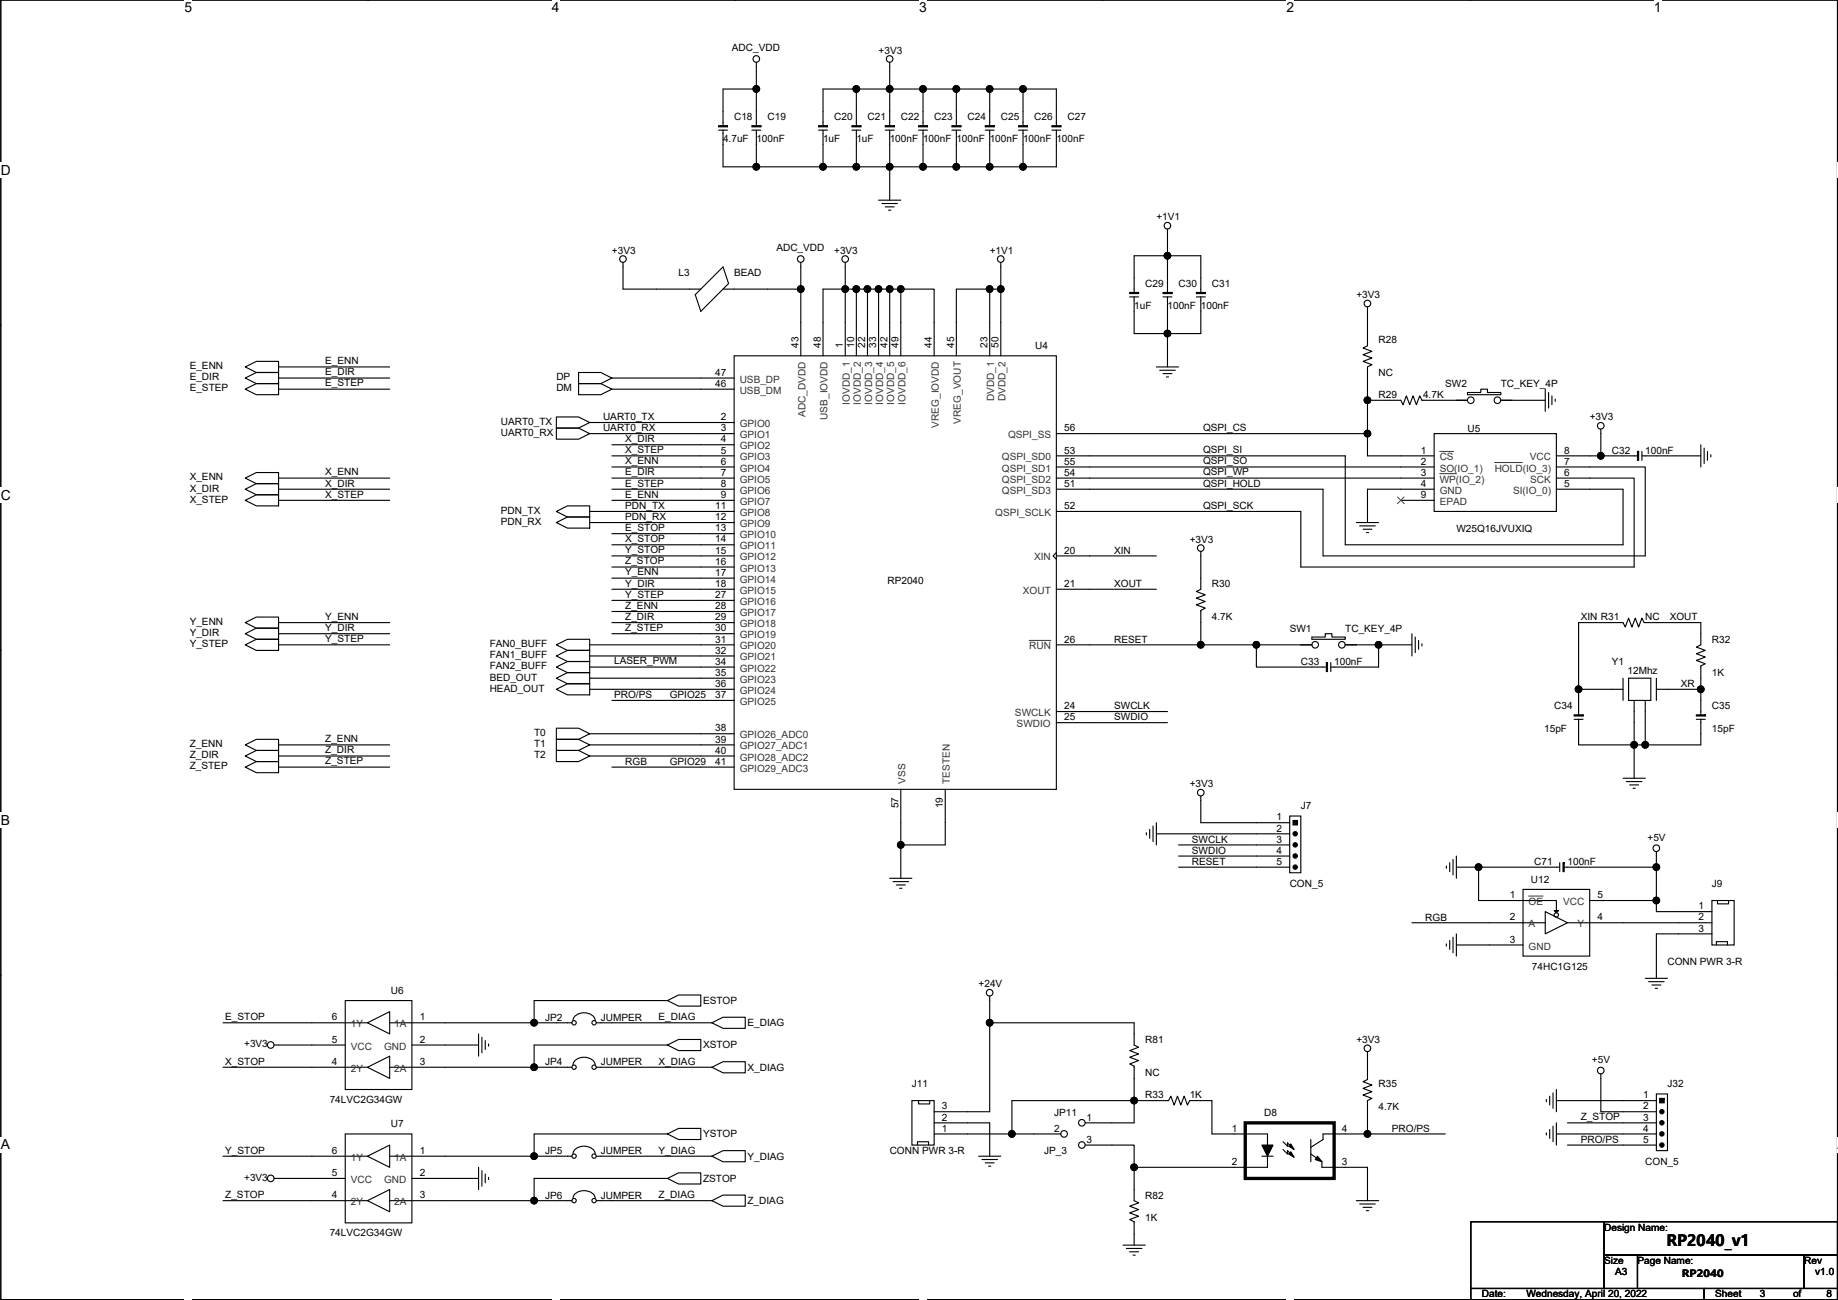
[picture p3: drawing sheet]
<svg xmlns="http://www.w3.org/2000/svg" width="420mm" height="297mm" viewBox="0 0 420 297" stroke-linecap="round" stroke-linejoin="round" font-family="sans-serif">
<path d="M.2 0h419.8v296.9h-419.8z" fill="none" stroke="#000" stroke-width=".25"/>
<g fill="#fff">
<path d="M42.2 0h1.7v3.5h-1.7z"/>
<path d="M42.2 296.9l1.7 .1z"/>
</g>
<path d="M84.1 0h.1M84.1 296.9h.1" fill="none" stroke="#000" stroke-width=".25"/>
<g fill="#fff">
<path d="M126.1 0h1.8v3.5h-1.8z"/>
<path d="M126.1 296.9l1.8 .1z"/>
</g>
<path d="M168.1 0h.1M168.1 296.9h.1" fill="none" stroke="#000" stroke-width=".25"/>
<g fill="#fff">
<path d="M210.1 0h1.7v3.5h-1.7z"/>
<path d="M210.1 296.9l1.7 .1z"/>
</g>
<path d="M252.1 0h.1M252.1 296.9h.1" fill="none" stroke="#000" stroke-width=".25"/>
<g fill="#fff">
<path d="M294.1 0h1.7v3.5h-1.7z"/>
<path d="M294.1 296.9l1.7 .1z"/>
</g>
<path d="M336.1 0h.1M336.1 296.9h.1" fill="none" stroke="#000" stroke-width=".25"/>
<g fill="#fff">
<path d="M378 0h1.8v3.5h-1.8z"/>
<path d="M378 296.9l1.8 .1z"/>
<path d="M.2 37.1h2.3v3.5h-2.3z"/>
<path d="M420 37.1h.2v3.5h-.2z"/>
<path d="M.2 111.4h2.3v3.5h-2.3z"/>
<path d="M420 111.4h.2v3.5h-.2z"/>
</g>
<path d="M.2 74.3h.1M420 74.3h.1" fill="none" stroke="#000" stroke-width=".25"/>
<g fill="#fff">
<path d="M.2 185.6h2.1v3.5h-2.1z"/>
<path d="M420 185.6h.2v3.5h-.2z"/>
</g>
<path d="M.2 148.5h.1M420 148.5h.1" fill="none" stroke="#000" stroke-width=".25"/>
<g fill="#fff">
<path d="M.2 259.8h2.1v3.5h-2.1z"/>
<path d="M420 259.8h.2v3.5h-.2z"/>
</g>
<g fill="none" stroke="#000" stroke-width=".25">
<path d="M172.9 14.2v1.1M203.4 14.2v1.1M202.4 29.7h2M203.4 25.4v3.3M203.4 29.7v3.3M142.4 60v1M183.1 60v1M193.2 60v1M200.8 45.7h5.1M201.6 46.5h3.6M202.4 47.3h2M203.1 48h.5"/>
<path d="M228.8 60v1M266.9 52.3v1.1M258.2 67.8h2.1M259.3 67.8v3.3M259.3 63.5v3.3M312.6 70.1v1M312.6 76.2v2.8l-1 .5 2 .8-2 .7 2 .8-2 .8 2 .7-1 .5v2.6M56.1 83.8l2.5-1.2h5.1v2.5h-5.1zM56.1 86.4l2.5-1.3h5.1v2.6h-5.1zM56.1 88.9l2.5-1.2h5.1v2.5h-5.1zM127.2 95.3h5.1l2.5 1.2-2.5 1.3h-5.1zM127.2 97.8h5.1l2.5 1.3-2.5 1.3h-5.1z"/>
<path d="M132.3 85.1h5l2.6 1.3-2.6 1.3h-5zM132.3 87.7h5l2.6 1.2-2.6 1.3h-5zM264.3 83.8h5.1M265.1 84.6h3.6M265.9 85.4h2M266.6 86.1h.5M353.2 88.9v5.1M354 89.7v3.5M354.8 90.4v2.1M355.5 91.2v.5M365.9 98.1v1M56.1 109.2l2.5-1.2h5.1v2.5h-5.1z"/>
<path d="M56.1 111.8l2.5-1.3h5.1v2.6h-5.1zM56.1 114.3l2.5-1.2h5.1v2.5h-5.1zM127.2 116.9l2.5-1.3h5.1v2.5h-5.1zM127.2 119.4l2.5-1.3h5.1v2.6h-5.1zM310.1 119.4h5M388.8 101.6v5.1M389.6 102.4v3.5M390.3 103.1v2.1M391.1 103.9v.5M274.5 126v1M310.8 120.2h3.6M311.6 120.9h2"/>
<path d="M312.3 121.7h.6M56.1 142.3l2.5-1.3h5.1v2.5h-5.1zM56.1 144.8l2.5-1.3h5.1v2.6h-5.1zM56.1 147.3l2.5-1.2h5.1v2.5h-5.1zM127.2 147.3l2.5-1.2h5.1v2.5h-5.1zM127.2 149.9l2.5-1.3h5.1v2.6h-5.1zM127.2 152.4l2.5-1.2h5.1v2.5h-5.1zM127.2 155l2.5-1.3h5.1v2.5h-5.1zM127.2 157.5l2.5-1.3h5.1v2.6h-5.1zM322.8 144.8v5.1M323.5 145.6v3.5M324.3 146.3v2.1"/>
<path d="M325 147.1v.5M56.1 170.2l2.5-1.3h5.1v2.6h-5.1zM56.1 172.7l2.5-1.2h5.1v2.5h-5.1zM56.1 175.3l2.5-1.3h5.1v2.6h-5.1zM127.2 166.4h5.1l2.5 1.3-2.5 1.2h-5.1zM127.2 168.9h5.1l2.5 1.3-2.5 1.3h-5.1zM127.2 171.5h5.1l2.5 1.2-2.5 1.3h-5.1zM359.8 164.4h2.1M360.9 164.4v3.3M360.9 160v3.3M371 177.8h5.1M371.8 178.6h3.5"/>
<path d="M372.5 179.3h2.1M262.1 190.3v.5M262.8 189.5v2M263.6 188.7v3.6M264.3 188v5.1M274.5 181.9v1M330.6 197.9v.5M331.4 197.1v2.1M332.2 196.4v3.5M332.9 195.6v5.1M373.3 180.1h.5M378.6 194.6v1"/>
<path d="M203.4 200.7h5.1M204.1 201.4h3.6M204.9 202.2h2M205.7 203h.5M330.6 215.7v.5M331.4 214.9v2M332.2 214.1v3.6M332.9 213.4v5.1M.2 222.7h.1M62.7 238.8h1M109.4 236.2v5.1M110.2 237v3.6"/>
<path d="M110.9 237.8v2M111.7 238.5v.5M152.6 228.6l2.5-1.2h5.1v2.5h-5.1zM152.6 238.8l2.5-1.3h5.1v2.6h-5.1zM162.7 233.7l2.6-1.3h5.1v2.6h-5.1zM226.2 227.6v1M376.1 223.5h5.1M376.9 224.3h3.5M377.6 225.1h2.1M378.4 225.8h.5M420 222.7h.1M152.6 259.1l2.5-1.3h5.1v2.6h-5.1z"/>
<path d="M162.7 243.9l2.6-1.3h5.1v2.5h-5.1zM312.6 240.3v1M312.6 243.9v2.8l-1 .5 2 .7-2 .8 2 .7-2 .8 2 .8-1 .5v2.5M353.5 251.2v.5M353.5 258.8v.6M354.3 250.5v2M354.3 258.1v2M355 249.7v3.6M355 257.3v3.6M355.8 248.9v5.1M355.8 256.6v5M365.9 245.4v1"/>
<path d="M62.7 269.3h1M109.4 266.7v5.1M110.2 267.5v3.5M110.9 268.2v2.1M111.7 269v.5M127.2 264.2h3.5M131 263.7a2.65 2.65 0 0 1 3.8-1.6 1.76 1.76 0 0 1 1.2 1.6M136.3 264.2h3.6M152.6 269.3l2.5-1.3h5.1v2.5h-5.1zM162.7 264.2l2.6-1.3h5.1v2.6h-5.1zM162.7 274.3l2.6-1.2h5.1v2.5h-5.1zM223.7 264.2h5.1"/>
<path d="M224.5 264.9h3.5M225.2 265.7h2.1M226 266.5h.5M310.1 274.3h5M310.8 275.1h3.6M311.6 275.9h2M312.3 276.6h.6M336.2 279.2h30.5v15.2h-30.5zM366.7 279.2h53.3v7.6h-53.3zM256.7 284.5h5.1M257.5 285.3h3.5M258.2 286h2.1"/>
<path d="M259 286.8h.5M336.2 294.4h53.4v2.5h-53.4zM366.7 286.8h7.6v7.6h-7.6zM374.3 286.8h38.1v7.6h-38.1zM389.6 294.4h30.4v2.5h-30.4zM412.4 286.8h7.6v7.6h-7.6z"/>
<circle cx="172.9" cy="13.5" r=".76"/>
<circle cx="203.4" cy="13.5" r=".76"/>
<circle cx="142.4" cy="59.2" r=".76"/>
<circle cx="183" cy="59.2" r=".76"/>
<circle cx="193.2" cy="59.2" r=".76"/>
<circle cx="228.8" cy="59.2" r=".76"/>
<circle cx="266.9" cy="51.6" r=".76"/>
<circle cx="312.6" cy="69.3" r=".76"/>
<circle cx="365.9" cy="97.3" r=".76"/>
<circle cx="274.5" cy="125.2" r=".76"/>
<circle cx="274.5" cy="181.1" r=".76"/>
<circle cx="378.6" cy="193.8" r=".76"/>
<circle cx="61.9" cy="238.8" r=".76"/>
<circle cx="226.2" cy="226.8" r=".76"/>
<circle cx="312.6" cy="239.5" r=".76"/>
<circle cx="365.9" cy="244.6" r=".76"/>
<circle cx="61.9" cy="269.2" r=".76"/>
<circle cx="131.2" cy="264.2" r=".5"/>
<circle cx="135.8" cy="264.2" r=".5"/>
</g>
<g fill="#000" stroke="#000" stroke-width=".25">
<path d="M202.4 28.7v.3h2v-.3z" fill-rule="evenodd"/>
<path d="M258.2 66.8v.3h2.1v-.3z" fill-rule="evenodd"/>
<path d="M359.8 163.3v.3h2.1v-.3z" fill-rule="evenodd"/>
</g>
<circle cx="247.3" cy="256.5" r=".76" fill="#fff" stroke="#000" stroke-width=".25"/>
<path d="M248.1 256.6h6.1" fill="none" stroke="#000" stroke-width=".25"/>
<circle cx="243.2" cy="259.1" r=".76" fill="#fff" stroke="#000" stroke-width=".25"/>
<path d="M236.4 259.1h6.1" fill="none" stroke="#000" stroke-width=".25"/>
<circle cx="247.3" cy="261.6" r=".76" fill="#fff" stroke="#000" stroke-width=".25"/>
<g fill="none" stroke="#000" stroke-width=".25">
<path d="M172.9 15.3v5M203.4 15.3v5M164.3 29.7h2M165.3 29.7v8.4h7.6M171.9 29.7h2M172.9 20.3h-7.6v8.4M172.9 38.1h15.2M172.9 29.7v8.4M172.9 20.3v8.4M187.1 29.7h2.1M188.1 29.7v8.4M188.1 38.1h7.7"/>
<path d="M194.7 29.7h2.1M195.8 20.3h7.6M195.8 20.3h-7.7v8.4M195.8 29.7v8.4M195.8 20.3v8.4M195.8 38.1h7.6M203.4 20.3h7.6M203.4 20.3v5.1M203.4 38.1h7.6M203.4 33v5.1M203.4 38.1v7.6M210 29.7h2"/>
<path d="M211 20.3h7.6M211 20.3v8.4M211 38.1h7.6M211 29.7v8.4M217.6 29.7h2M218.6 20.3h7.6M218.6 20.3v8.4M218.6 38.1h7.6M218.6 29.7v8.4M225.2 29.7h2.1M226.2 38.1h7.7M226.2 20.3h7.7"/>
<path d="M226.2 29.7v8.4M226.2 20.3v8.4M232.8 29.7h2.1M233.9 20.3h7.6v8.4M233.9 20.3v8.4M233.9 29.7v8.4M240.5 29.7h2M241.5 29.7v8.4h-7.6M266.9 53.4v5h7.6v8.4M142.4 61v5.1h17.8M158.9 67.3l6.4-6.3 1.2 3.8-6.3 6.3zM165.3 66.1h17.8"/>
<path d="M183.1 66.1v15.2M183.1 61v5.1M193.2 61v5.1M193.2 66.1v15.2M193.2 66.1h2.6M193.2 66.1h-5.1v15.2M195.8 66.1h2.5M195.8 66.1v15.2M198.3 66.1v15.2M198.3 66.1h2.5M200.8 66.1v15.2M200.8 66.1h2.6"/>
<path d="M203.4 66.1v15.2M203.4 66.1h2.5M205.9 66.1v15.2M205.9 66.1h7.6v15.2M226.2 66.1h-7.6v15.2M226.2 66.1v15.2M226.2 66.1h2.6M228.8 66.1v15.2M228.8 61v5.1M259.3 63.5v-5.1h7.6v8.4M259.3 71.1v5.1h7.6M265.9 67.8h2"/>
<path d="M266.9 67.8v8.4M266.9 76.2v7.6M273.5 67.8h2M274.5 67.8v8.4h-7.6M312.6 71.1v5.1M63.7 88.9h25.4M63.7 86.4h25.4M63.7 83.8h25.4M134.8 96.5h33M134.8 99.1h33M139.9 88.9h27.9M139.9 86.4h27.9"/>
<path d="M167.8 81.3h73.7v99.1h-73.7zM241.5 99.1h71.1M312.6 99.1v5.1h15.2M312.6 86.4v5.1M312.6 91.5h7.6l.5 1 .8-2.1 .8 2.1 .7-2.1 .8 2.1 .7-2.1 .5 1.1h10.5M312.6 91.5v7.6M327.8 99.1h28v17.8h-28zM335.5 89.7h3v-.8h1.5v.8h3.1v.5h-7.6zM343.1 91.5h10.1M365.9 99.1v5.1M63.7 114.3h25.4M63.7 111.8h25.4"/>
<path d="M63.7 109.2h25.4M134.8 116.9h33M134.8 119.4h33M139.9 101.6h27.9M139.9 104.2h27.9M139.9 106.7h27.9M139.9 109.2h27.9M139.9 111.8h27.9M139.9 114.3h27.9M241.5 104.2h66v20.3h63.5v-12.7h-15.2M241.5 106.7h86.3M241.5 109.2h86.3"/>
<path d="M320.2 114.3h7.6M327.8 111.8h-15.2v7.6M355.8 106.7h20.3v20.3h-73.7v-15.2h-60.9M355.8 109.2h17.8v20.4h-76.2v-12.7h-55.9M355.8 104.2h10.1M365.9 104.2h8.4M375.3 104.2h13.5M375.3 103.1v2.1M139.9 121.9h27.9M139.9 124.5h27.9M139.9 127h27.9M139.9 129.6h27.9"/>
<path d="M139.9 132.1h27.9M139.9 134.6h27.9M139.9 137.2h27.9M139.9 139.7h27.9M241.5 126.3l-.8 .7 .8 .8M241.5 127h22.8M241.5 134.6h22.8M274.5 127v7.6l-1 .5 2 .8-2 .8 2 .7-2 .8 2 .8-1 .5v7.8M63.7 147.3h25.4M63.7 144.8h25.4M63.7 142.3h25.4M134.8 147.3h33"/>
<path d="M134.8 149.9h33M134.8 152.4h33M134.8 155h33M139.9 142.3h27.9M139.9 144.8h27.9M167.8 157.5h-33M241.5 147.3h33M274.5 147.3h12.7M287.2 147.3h12.7M287.2 147.3v5.1h16M299.9 145.6h3v-.8h1.6v.8h3v.5h-7.6zM304.2 151.4v2"/>
<path d="M307.5 147.3h7.6M315.1 147.3v5.1h-10.9M315.1 147.3h7.7M360.9 157.5h10.1M360.9 157.5v2.5M360.9 157.5v-15.2h10.1l.5 1 .8-2.1 .8 2.1 .7-2.1 .8 2.1 .7-2.1 .5 1.1h13v5l-1 .5 2 .8-2 .8 2 .7-2 .8 2 .8-1 .5v5.3M371 155v5M372.3 155h5.1v5h-5.1zM378.6 155v5M378.6 157.5h10.2M388.8 157.5v5.8M63.7 175.3h25.4"/>
<path d="M63.7 172.7h25.4M63.7 170.2h25.4M134.8 167.7h33M134.8 170.2h33M134.8 172.7h33M167.8 160h-27.9M167.8 175.3h-27.9M241.5 162.6h25.4M241.5 165.1h25.4M360.9 167.7v2.5h12.7M373.6 170.2h2.5M373.6 160v10.2"/>
<path d="M373.6 170.2v7.6M376.1 160v10.2h12.7v-5.8M387.8 164.4h2M205.9 180.4v12.7M205.9 193.1v7.6M216.1 180.4v12.7h-10.2M264.3 190.5h30.5M269.4 195.6h25.4M269.4 193.1h25.4M274.5 182.9v5.1h20.3M294.8 186.5h2.6v12.9h-2.6zM294.8 198.1h-25.4"/>
<path d="M332.9 198.1h5.1M338 198.1h18.5M338 198.1v7.7h17.8v2.5M356.5 197.1v2.1M357.6 198.1h21M378.6 195.6v2.5M378.6 198.1v7.7M332.9 215.9h15.3M348.2 203.2h15.2v15.3h-15.2zM353.2 208.3l5.1 2.5-5.1 2.6zM353.2 210.8h-30.4M363.4 205.8h15.2"/>
<path d="M378.6 205.8v2.5h12.7M391.3 205.8h5.1v10.1h-5.1zM391.3 213.4h-12.7v10.1M391.3 210.8h-33M392.4 215.9v-.7h2.5v.7M392.6 205.8v.7h2.5v-.7M63.7 238.8h15.2M78.9 228.6h15.3v20.3h-15.3zM84 233.7l5.1-2.5v5zM84 233.7h-33M89.1 233.7h33M94.2 238.8h15.2"/>
<path d="M122.1 233.7h8.6M131 233.2a2.65 2.65 0 0 1 3.8-1.5 1.76 1.76 0 0 1 1.2 1.5M136.3 233.7h26.4M152.6 228.6h-30.5v5.1M152.6 238.8h-30.5v5.1M226.2 233.7v20.3h-12.7M226.2 233.7h33.1v5.1l1 .5-2.1 .8 2.1 .7-2.1 .8 2.1 .7-2.1 .8 1.1 .5v7.9M226.2 228.6v5.1M78.9 259.1h15.3v20.3h-15.3zM84 243.9h-33M84 243.9l5.1-2.6v5.1zM89.1 243.9h33"/>
<path d="M130.7 243.9h-8.6M131 243.3a2.65 2.65 0 0 1 3.8-1.5 1.76 1.76 0 0 1 1.2 1.5M136.3 243.9h26.4M152.6 259.1h-30.5v5.1M208.5 251.5h5v10.1h-5zM210 251.5v.7h2.5v-.7M213.5 256.6h12.7v7.6M213.5 259.1h17.8M231.3 259.1h5.1M259.3 251.5v5.1h-5.1M259.3 251.5h7.8l.5-1 .8 2 .8-2 .7 2 .8-2 .8 2 .5-1h5v7.6h12.7v2.5M259.3 251.5h-28v7.6"/>
<path d="M312.6 259.1h-10.2v1.3l-2.8 1.7M312.6 241.3v2.6M312.6 254v5.1M312.6 259.1h17.8M355.8 259.1h22.8M365.9 246.4v7.6h12.7M378.6 251.5h-22.8M378.6 256.6h-20.3M378.6 250h2.6v12.9h-2.6zM51 264.2h33M51 274.3h33M63.7 269.3h15.2"/>
<path d="M84 264.2l5.1-2.6v5.1zM84 274.3l5.1-2.5v5.1zM94.2 269.3h15.2M122.1 264.2h5.1M122.1 264.2h-33M122.1 274.3h-33M130.7 274.3h-8.6M131 273.8a2.65 2.65 0 0 1 3.8-1.5 1.76 1.76 0 0 1 1.2 1.5M136.3 274.3h26.4M139.9 264.2h22.8M152.6 269.3h-30.5v5M209.7 261.6v-.7h2.6v.7"/>
<path d="M248.1 261.6h11.2v5.1M259.3 266.7v7.6l1 .5-2.1 .8 2.1 .8-2.1 .7 2.1 .8-2.1 .8 1.1 .5v5.3M288.5 264.2h2.5M289.7 264.2v2.5h-30.4M293.3 262.7l1 1v-.8l1 1M293.3 260.9l1 1v-.8l1 1M299.6 263.7l2.6 1.8v1.2h10.4v7.6M299.6 260.4v5.1M378.6 261.6h-20.3"/>
<circle cx="336.2" cy="91.4" r=".76"/>
<circle cx="342.3" cy="91.4" r=".76"/>
<circle cx="300.6" cy="147.3" r=".76"/>
<circle cx="306.7" cy="147.3" r=".76"/>
<circle cx="355.8" cy="209" r=".5"/>
<circle cx="131.2" cy="233.7" r=".5"/>
<circle cx="135.8" cy="233.7" r=".5"/>
<circle cx="131.2" cy="243.8" r=".5"/>
<circle cx="135.8" cy="243.8" r=".5"/>
<circle cx="131.2" cy="274.3" r=".5"/>
<circle cx="135.8" cy="274.3" r=".5"/>
</g>
<g fill="#000" stroke="#000" stroke-width=".25">
<path d="M164.3 28.7v.3h2v-.3z" fill-rule="evenodd"/>
<path d="M171.9 28.7v.3h2v-.3z" fill-rule="evenodd"/>
<path d="M187.1 28.7v.3h2.1v-.3z" fill-rule="evenodd"/>
<path d="M194.7 28.7v.3h2.1v-.3z" fill-rule="evenodd"/>
<path d="M210 28.7v.3h2v-.3z" fill-rule="evenodd"/>
<path d="M217.6 28.7v.3h2v-.3z" fill-rule="evenodd"/>
<path d="M225.2 28.7v.3h2.1v-.3z" fill-rule="evenodd"/>
<path d="M232.8 28.7v.3h2.1v-.3z" fill-rule="evenodd"/>
<path d="M240.5 28.7v.3h2v-.3z" fill-rule="evenodd"/>
<path d="M265.9 66.8v.3h2v-.3z" fill-rule="evenodd"/>
<path d="M273.5 66.8v.3h2v-.3z" fill-rule="evenodd"/>
<path d="M374.3 103.1v2.1h.3v-2.1z" fill-rule="evenodd"/>
<path d="M303.2 151.4v2h.3v-2z" fill-rule="evenodd"/>
<path d="M387.8 163.3v.3h2v-.3z" fill-rule="evenodd"/>
<path d="M295.6 187.5v1h1v-1z" fill-rule="evenodd"/>
<path d="M357.3 197.1v2.1h.3v-2.1z" fill-rule="evenodd"/>
<path d="M355.3 208h1l-.5 .6z" fill-rule="evenodd"/>
<path d="M379.4 251v1h1v-1z" fill-rule="evenodd"/>
<path d="M288.5 261.6h2.5l-1.3 2.6z" fill-rule="evenodd"/>
<path d="M294.6 263.7l.5-.5 .7 1.2z" fill-rule="evenodd"/>
<path d="M294.6 261.9l.5-.5 .7 1.3z" fill-rule="evenodd"/>
<path d="M301.2 264.2l1 1.3-1.5-.6z" fill-rule="evenodd"/>
<circle cx="172.9" cy="38.1" r=".76"/>
<circle cx="172.9" cy="20.3" r=".76"/>
<circle cx="188.1" cy="38.1" r=".76"/>
<circle cx="195.7" cy="38.1" r=".76"/>
<circle cx="195.7" cy="20.3" r=".76"/>
<circle cx="203.4" cy="38.1" r=".76"/>
<circle cx="203.4" cy="20.3" r=".76"/>
<circle cx="211" cy="20.3" r=".76"/>
<circle cx="211" cy="38.1" r=".76"/>
<circle cx="218.6" cy="20.3" r=".76"/>
<circle cx="218.6" cy="38.1" r=".76"/>
<circle cx="226.2" cy="20.3" r=".76"/>
<circle cx="226.2" cy="38.1" r=".76"/>
<circle cx="233.8" cy="20.3" r=".76"/>
<circle cx="233.8" cy="38.1" r=".76"/>
<circle cx="266.9" cy="58.4" r=".76"/>
<circle cx="183" cy="66" r=".76"/>
<circle cx="193.2" cy="66" r=".76"/>
<circle cx="195.7" cy="66" r=".76"/>
<circle cx="198.3" cy="66" r=".76"/>
<circle cx="200.8" cy="66" r=".76"/>
<circle cx="203.4" cy="66" r=".76"/>
<circle cx="205.9" cy="66" r=".76"/>
<circle cx="226.2" cy="66" r=".76"/>
<circle cx="228.8" cy="66" r=".76"/>
<circle cx="266.9" cy="76.2" r=".76"/>
<circle cx="312.6" cy="99.1" r=".76"/>
<circle cx="312.6" cy="91.4" r=".76"/>
<circle cx="365.9" cy="104.1" r=".76"/>
<circle cx="274.5" cy="147.3" r=".76"/>
<circle cx="287.2" cy="147.3" r=".76"/>
<circle cx="315.1" cy="147.3" r=".76"/>
<circle cx="360.8" cy="157.5" r=".76"/>
<circle cx="388.8" cy="157.5" r=".76"/>
<circle cx="373.5" cy="170.2" r=".76"/>
<circle cx="376.1" cy="170.2" r=".76"/>
<circle cx="205.9" cy="193" r=".76"/>
<circle cx="296.1" cy="190.5" r=".5"/>
<circle cx="296.1" cy="195.6" r=".5"/>
<circle cx="296.1" cy="198.1" r=".5"/>
<circle cx="296.1" cy="193" r=".5"/>
<circle cx="338" cy="198.1" r=".76"/>
<circle cx="378.6" cy="198.1" r=".76"/>
<circle cx="378.6" cy="205.7" r=".76"/>
<circle cx="122.1" cy="233.7" r=".76"/>
<circle cx="226.2" cy="233.7" r=".76"/>
<circle cx="122.1" cy="243.8" r=".76"/>
<circle cx="231.3" cy="259.1" r=".76"/>
<circle cx="259.2" cy="251.5" r=".76"/>
<circle cx="312.6" cy="259.1" r=".76"/>
<circle cx="379.9" cy="254" r=".5"/>
<circle cx="379.9" cy="256.5" r=".5"/>
<circle cx="379.9" cy="259.1" r=".5"/>
<circle cx="122.1" cy="274.3" r=".76"/>
<circle cx="122.1" cy="264.2" r=".76"/>
<circle cx="259.2" cy="266.7" r=".76"/>
<circle cx="379.9" cy="261.6" r=".5"/>
</g>
<path d="M284.7 256.6h20.3v12.7h-20.3z" fill="none" stroke="#000" stroke-width=".76"/>
<path d="M329.1 103.1h3.2M329.1 108.2h3.8M341.7 105.7h6.3M235.3 146.3h4.9M349.4 204.7h3.3" fill="none" stroke="#333" stroke-width=".23"/>
<path d="M319.5 113.6l1.5 1.5M321 113.6l-1.6 1.5" fill="none" stroke="#4c4c4c" stroke-width=".23"/>
<text font-size="3.6" x="380.9" y="284.7">RP2040_v1</text>
<g font-size="3.2">
<text x="42.2" y="2.8">5</text>
<text x="126.1" y="2.8">4</text>
<text x="210.1" y="2.8">3</text>
<text x="294.1" y="2.8">2</text>
<text x="378" y="2.8">1</text>
<text x=".2" y="39.9">D</text>
<text x=".2" y="114.2">C</text>
<text x=".2" y="188.4">B</text>
<text x=".2" y="262.6">A</text>
<text x="420" y="262.6">A</text>
</g>
<g font-size="2.3">
<text x="167.3" y="11.7">ADC_VDD</text>
<text x="200.8" y="12.2">+3V3</text>
<text x="167.8" y="27.5">C18</text>
<text x="175.4" y="27.5">C19</text>
<text x="190.7" y="27.5">C20</text>
<text x="198.3" y="27.5">C21</text>
<text x="205.9" y="27.5">C22</text>
<text x="213.5" y="27.5">C23</text>
<text x="221.2" y="27.5">C24</text>
<text x="228.8" y="27.5">C25</text>
<text x="236.4" y="27.5">C26</text>
<text x="244" y="27.5">C27</text>
<text x="165.3" y="32.6">4.7uF</text>
<text x="172.9" y="32.6">100nF</text>
<text x="188.1" y="32.6">1uF</text>
<text x="195.8" y="32.6">1uF</text>
<text x="203.4" y="32.6">100nF</text>
<text x="211" y="32.6">100nF</text>
<text x="218.6" y="32.6">100nF</text>
<text x="226.2" y="32.6">100nF</text>
<text x="233.9" y="32.6">100nF</text>
<text x="241.5" y="32.6">100nF</text>
<text x="264.3" y="50.3">+1V1</text>
<text x="139.9" y="58">+3V3</text>
<text x="177.5" y="57.4">ADC_VDD</text>
<text x="190.7" y="58">+3V3</text>
<text x="226.2" y="58">+1V1</text>
<text x="155.1" y="63">L3</text>
<text x="167.8" y="63">BEAD</text>
<text x="261.8" y="65.6">C29</text>
<text x="269.4" y="65.6">C30</text>
<text x="277" y="65.6">C31</text>
<text x="259.3" y="70.7">1uF</text>
<text x="266.9" y="70.7">100nF</text>
<text x="274.5" y="70.7">100nF</text>
<text x="310.1" y="68.1">+3V3</text>
<text x="74.3" y="83.2">E_ENN</text>
<text x="182.5" y="79.5" transform="rotate(-90 182.5 79.5)">43</text>
<text x="187.6" y="79.5" transform="rotate(-90 187.6 79.5)">48</text>
<text x="192.7" y="79.5" transform="rotate(-90 192.7 79.5)">1</text>
<text x="195.2" y="79.5" transform="rotate(-90 195.2 79.5)">10</text>
<text x="197.8" y="79.5" transform="rotate(-90 197.8 79.5)">22</text>
<text x="200.3" y="79.5" transform="rotate(-90 200.3 79.5)">33</text>
<text x="202.8" y="79.5" transform="rotate(-90 202.8 79.5)">42</text>
<text x="205.4" y="79.5" transform="rotate(-90 205.4 79.5)">49</text>
<text x="213" y="79.5" transform="rotate(-90 213 79.5)">44</text>
<text x="218.1" y="79.5" transform="rotate(-90 218.1 79.5)">45</text>
<text x="225.7" y="79.5" transform="rotate(-90 225.7 79.5)">23</text>
<text x="228.3" y="79.5" transform="rotate(-90 228.3 79.5)">50</text>
<text x="236.7" y="79.8">U4</text>
<text x="315.1" y="78.3">R28</text>
<text x="43.4" y="84.4">E_ENN</text>
<text x="43.4" y="86.9">E_DIR</text>
<text x="43.4" y="89.5">E_STEP</text>
<text x="74.3" y="88.3">E_STEP</text>
<text x="74.3" y="85.8">E_DIR</text>
<text x="127.2" y="86.9">DP</text>
<text x="127.2" y="89.5">DM</text>
<text x="163.5" y="88.4">46</text>
<text x="163.5" y="85.9">47</text>
<text x="315.1" y="85.9">NC</text>
<text x="330.4" y="88.4">SW2</text>
<text x="343.1" y="88.4">TC_KEY_4P</text>
<text x="137.8" y="95.9">UART0_TX</text>
<text x="315.1" y="91">R29</text>
<text x="325.3" y="91">4.7K</text>
<text x="114.5" y="97.1">UART0_TX</text>
<text x="114.5" y="99.6">UART0_RX</text>
<text x="137.8" y="98.5">UART0_RX</text>
<text x="142.9" y="101">X_DIR</text>
<text x="164.8" y="96">2</text>
<text x="164.8" y="98.6">3</text>
<text x="164.8" y="101.1">4</text>
<text x="243.3" y="98.6">56</text>
<text x="275" y="98.5">QSPI_CS</text>
<text x="335.5" y="98.6">U5</text>
<text x="363.4" y="96.1">+3V3</text>
<text x="142.9" y="106.1">X_ENN</text>
<text x="142.9" y="103.5">X_STEP</text>
<text x="164.8" y="103.6">5</text>
<text x="164.8" y="106.2">6</text>
<text x="243.3" y="103.6">53</text>
<text x="243.3" y="106.2">55</text>
<text x="275" y="106.1">QSPI_SO</text>
<text x="275" y="103.5">QSPI_SI</text>
<text x="324.8" y="103.6">1</text>
<text x="324.8" y="106.2">2</text>
<text x="357.6" y="106.2">7</text>
<text x="357.6" y="103.6">8</text>
<text x="368.5" y="103.7">C32</text>
<text x="376.1" y="103.7">100nF</text>
<text x="43.4" y="109.8">X_ENN</text>
<text x="43.4" y="112.3">X_DIR</text>
<text x="74.3" y="113.7">X_STEP</text>
<text x="74.3" y="111.2">X_DIR</text>
<text x="74.3" y="108.6">X_ENN</text>
<text x="142.9" y="113.7">E_ENN</text>
<text x="142.9" y="108.6">E_DIR</text>
<text x="142.9" y="111.2">E_STEP</text>
<text x="164.8" y="108.7">7</text>
<text x="164.8" y="111.3">8</text>
<text x="164.8" y="113.8">9</text>
<text x="243.3" y="108.7">54</text>
<text x="243.3" y="111.3">51</text>
<text x="275" y="108.6">QSPI_WP</text>
<text x="275" y="111.2">QSPI_HOLD</text>
<text x="324.8" y="108.7">3</text>
<text x="324.8" y="111.3">4</text>
<text x="324.8" y="113.8">9</text>
<text x="357.6" y="111.3">5</text>
<text x="357.6" y="108.7">6</text>
<text x="43.4" y="114.9">X_STEP</text>
<text x="114.5" y="117.4">PDN_TX</text>
<text x="114.5" y="119.9">PDN_RX</text>
<text x="142.9" y="116.2">PDN_TX</text>
<text x="142.9" y="118.8">PDN_RX</text>
<text x="163.5" y="116.3">11</text>
<text x="163.5" y="118.9">12</text>
<text x="243.3" y="116.3">52</text>
<text x="275" y="116.2">QSPI_SCK</text>
<text x="142.9" y="121.3">E_STOP</text>
<text x="142.9" y="123.9">X_STOP</text>
<text x="163.5" y="121.4">13</text>
<text x="163.5" y="124">14</text>
<text x="272" y="124">+3V3</text>
<text x="332.9" y="121.5">W25Q16JVUXIQ</text>
<text x="142.9" y="126.4">Y_STOP</text>
<text x="142.9" y="128.9">Z_STOP</text>
<text x="142.9" y="131.5">Y_ENN</text>
<text x="163.5" y="126.5">15</text>
<text x="163.5" y="129">16</text>
<text x="163.5" y="131.6">17</text>
<text x="243.3" y="126.5">20</text>
<text x="254.7" y="126.5">XIN</text>
<text x="142.9" y="134">Y_DIR</text>
<text x="142.9" y="136.6">Y_STEP</text>
<text x="163.5" y="134.1">18</text>
<text x="163.5" y="136.7">27</text>
<text x="202.9" y="133.4">RP2040</text>
<text x="243.3" y="134.1">21</text>
<text x="254.7" y="134.1">XOUT</text>
<text x="277" y="134.2">R30</text>
<text x="43.4" y="142.8">Y_ENN</text>
<text x="74.3" y="141.6">Y_ENN</text>
<text x="142.9" y="139.1">Z_ENN</text>
<text x="142.9" y="141.6">Z_DIR</text>
<text x="163.5" y="139.2">28</text>
<text x="163.5" y="141.7">29</text>
<text x="277" y="141.8">4.7K</text>
<text x="361.4" y="141.8">XIN R31</text>
<text x="376.1" y="141.8">NC</text>
<text x="381.7" y="141.8">XOUT</text>
<text x="43.4" y="145.3">Y_DIR</text>
<text x="43.4" y="147.9">Y_STEP</text>
<text x="74.3" y="146.7">Y_STEP</text>
<text x="74.3" y="144.2">Y_DIR</text>
<text x="111.9" y="147.9">FAN0_BUFF</text>
<text x="142.9" y="144.2">Z_STEP</text>
<text x="163.5" y="144.3">30</text>
<text x="163.5" y="146.8">31</text>
<text x="163.5" y="149.4">32</text>
<text x="243.3" y="146.8">26</text>
<text x="254.7" y="146.8">RESET</text>
<text x="294.8" y="144.3">SW1</text>
<text x="307.5" y="144.3">TC_KEY_4P</text>
<text x="391.3" y="146.9">R32</text>
<text x="111.9" y="150.4">FAN1_BUFF</text>
<text x="111.9" y="153">FAN2_BUFF</text>
<text x="111.9" y="155.5">BED_OUT</text>
<text x="140.4" y="151.8">LASER_PWM</text>
<text x="163.5" y="151.9">34</text>
<text x="163.5" y="154.4">35</text>
<text x="297.4" y="151.9">C33</text>
<text x="305" y="151.9">100nF</text>
<text x="368.5" y="151.9">Y1</text>
<text x="372" y="154">12Mhz</text>
<text x="391.3" y="154.5">1K</text>
<text x="111.9" y="158">HEAD_OUT</text>
<text x="140.4" y="159.5">PRO/PS</text>
<text x="153.1" y="159.5">GPIO25</text>
<text x="163.5" y="157">36</text>
<text x="163.5" y="159.5">37</text>
<text x="384.2" y="157">XR</text>
<text x="163.5" y="167.1">38</text>
<text x="243.3" y="162.1">24</text>
<text x="243.3" y="164.6">25</text>
<text x="254.7" y="162.1">SWCLK</text>
<text x="254.7" y="164.6">SWDIO</text>
<text x="353" y="167.2">15pF</text>
<text x="355.3" y="162.1">C34</text>
<text x="391.3" y="162.1">C35</text>
<text x="391.3" y="167.2">15pF</text>
<text x="43.4" y="170.7">Z_ENN</text>
<text x="43.4" y="173.3">Z_DIR</text>
<text x="74.3" y="172.1">Z_DIR</text>
<text x="74.3" y="169.6">Z_ENN</text>
<text x="122.1" y="168.2">T0</text>
<text x="122.1" y="170.7">T1</text>
<text x="122.1" y="173.3">T2</text>
<text x="163.5" y="169.7">39</text>
<text x="163.5" y="172.2">40</text>
<text x="43.4" y="175.8">Z_STEP</text>
<text x="74.3" y="174.7">Z_STEP</text>
<text x="142.9" y="174.8">RGB</text>
<text x="153.1" y="174.8">GPIO29</text>
<text x="163.5" y="174.8">41</text>
<text x="272" y="179.9">+3V3</text>
<text x="205.4" y="184.7" transform="rotate(-90 205.4 184.7)">57</text>
<text x="215.6" y="184.7" transform="rotate(-90 215.6 184.7)">19</text>
<text x="297.4" y="185">J7</text>
<text x="291.8" y="187.5">1</text>
<text x="291.8" y="190">2</text>
<text x="272.5" y="192.6">SWCLK</text>
<text x="272.5" y="195.1">SWDIO</text>
<text x="272.5" y="197.6">RESET</text>
<text x="291.8" y="192.5">3</text>
<text x="291.8" y="195.1">4</text>
<text x="291.8" y="197.6">5</text>
<text x="350.7" y="197.7">C71</text>
<text x="358.3" y="197.7">100nF</text>
<text x="376.6" y="192.1">+5V</text>
<text x="294.8" y="202.7">CON_5</text>
<text x="349.9" y="201.7">U12</text>
<text x="391.3" y="202.7">J9</text>
<text x="345.1" y="205.2">1</text>
<text x="365.2" y="205.2">5</text>
<text x="388.3" y="207.8">1</text>
<text x="325.8" y="210.3">RGB</text>
<text x="345.1" y="210.3">2</text>
<text x="345.1" y="215.4">3</text>
<text x="365.2" y="210.3">4</text>
<text x="388.3" y="212.9">3</text>
<text x="388.3" y="210.3">2</text>
<text x="350.2" y="221.5">74HC1G125</text>
<text x="381.2" y="220.5">CONN PWR 3-R</text>
<text x="89.3" y="227.1">U6</text>
<text x="223.7" y="225.6">+24V</text>
<text x="51.5" y="233.1">E_STOP</text>
<text x="75.9" y="233.2">6</text>
<text x="95.9" y="233.2">1</text>
<text x="124.6" y="233.2">JP2</text>
<text x="137.3" y="233.2">JUMPER</text>
<text x="150.5" y="233.1">E_DIAG</text>
<text x="160.7" y="229.4">ESTOP</text>
<text x="55.8" y="239.3">+3V3</text>
<text x="75.9" y="238.3">5</text>
<text x="95.9" y="238.3">2</text>
<text x="160.7" y="239.6">XSTOP</text>
<text x="170.9" y="234.5">E_DIAG</text>
<text x="261.8" y="238.3">R81</text>
<text x="310.1" y="238.3">+3V3</text>
<text x="51.5" y="243.2">X_STOP</text>
<text x="75.9" y="243.3">4</text>
<text x="95.9" y="243.3">3</text>
<text x="124.6" y="243.4">JP4</text>
<text x="137.3" y="243.4">JUMPER</text>
<text x="150.5" y="243.2">X_DIAG</text>
<text x="170.9" y="244.6">X_DIAG</text>
<text x="261.8" y="245.9">NC</text>
<text x="363.9" y="242.9">+5V</text>
<text x="208.5" y="248.5">J11</text>
<text x="261.8" y="251">R33</text>
<text x="272" y="251">1K</text>
<text x="315.1" y="248.5">R35</text>
<text x="375.6" y="251">1</text>
<text x="381.2" y="248.5">J32</text>
<text x="75.4" y="252">74LVC2G34GW</text>
<text x="89.3" y="257.6">U7</text>
<text x="215.3" y="253.5">3</text>
<text x="215.3" y="256">2</text>
<text x="241" y="255.1">JP11</text>
<text x="248.3" y="256">1</text>
<text x="289" y="255.1">D8</text>
<text x="315.1" y="253.5">4.7K</text>
<text x="361.4" y="255.9">Z_STOP</text>
<text x="375.6" y="253.5">2</text>
<text x="375.6" y="256">3</text>
<text x="51.5" y="263.6">Y_STOP</text>
<text x="75.9" y="263.7">6</text>
<text x="95.9" y="263.7">1</text>
<text x="124.6" y="263.7">JP5</text>
<text x="137.3" y="263.7">JUMPER</text>
<text x="150.5" y="263.6">Y_DIAG</text>
<text x="160.7" y="259.9">YSTOP</text>
<text x="203.4" y="263.7">CONN PWR 3-R</text>
<text x="215.3" y="258.6">1</text>
<text x="238.7" y="263.7">JP_3</text>
<text x="241" y="258.6">2</text>
<text x="248.3" y="261.1">3</text>
<text x="281.6" y="258.6">1</text>
<text x="306.8" y="258.6">4</text>
<text x="318.2" y="258.6">PRO/PS</text>
<text x="361.4" y="261.1">PRO/PS</text>
<text x="375.6" y="258.6">4</text>
<text x="375.6" y="261.1">5</text>
<text x="55.8" y="269.8">+3V3</text>
<text x="75.9" y="268.7">5</text>
<text x="95.9" y="268.7">2</text>
<text x="170.9" y="265">Y_DIAG</text>
<text x="281.6" y="266.2">2</text>
<text x="306.8" y="266.2">3</text>
<text x="376.1" y="266.2">CON_5</text>
<text x="51.5" y="273.7">Z_STOP</text>
<text x="75.9" y="273.8">4</text>
<text x="95.9" y="273.8">3</text>
<text x="124.6" y="273.9">JP6</text>
<text x="137.3" y="273.9">JUMPER</text>
<text x="150.5" y="273.7">Z_DIAG</text>
<text x="160.7" y="270">ZSTOP</text>
<text x="170.9" y="275.1">Z_DIAG</text>
<text x="261.8" y="273.9">R82</text>
<text x="261.8" y="278.9">1K</text>
<text x="366.7" y="281.2">Design Name:</text>
<text x="75.4" y="282.5">74LVC2G34GW</text>
<text x="366.7" y="288.8">Size</text>
<text x="369.2" y="291.4">A3</text>
<text x="374.3" y="288.8">Page Name:</text>
<text x="384.5" y="291.7">RP2040</text>
<text x="412.4" y="288.8">Rev</text>
<text x="415" y="291.4">v1.0</text>
<text x="338.8" y="296.5">Date:</text>
<text x="348.9" y="296.5">Wednesday, April 20, 2022</text>
<text x="392.1" y="296.5">Sheet</text>
<text x="402.3" y="296.5">3</text>
<text x="409.9" y="296.5">of</text>
<text x="417.5" y="296.5">8</text>
</g>
<g font-size="2.3" fill="#333">
<text x="169.1" y="90">USB_DM</text>
<text x="169.1" y="87.4">USB_DP</text>
<text x="184.1" y="95.3" transform="rotate(-90 184.1 95.3)">ADC_DVDD</text>
<text x="189.2" y="95.9" transform="rotate(-90 189.2 95.9)">USB_IOVDD</text>
<text x="194.3" y="92.5" transform="rotate(-90 194.3 92.5)">IOVDD_1</text>
<text x="196.8" y="92.5" transform="rotate(-90 196.8 92.5)">IOVDD_2</text>
<text x="199.4" y="92.5" transform="rotate(-90 199.4 92.5)">IOVDD_3</text>
<text x="201.9" y="92.5" transform="rotate(-90 201.9 92.5)">IOVDD_4</text>
<text x="204.4" y="92.5" transform="rotate(-90 204.4 92.5)">IOVDD_5</text>
<text x="207" y="92.5" transform="rotate(-90 207 92.5)">IOVDD_6</text>
<text x="227.3" y="91.7" transform="rotate(-90 227.3 91.7)">DVDD_1</text>
<text x="229.8" y="91.7" transform="rotate(-90 229.8 91.7)">DVDD_2</text>
<text x="169.1" y="97.6">GPIO0</text>
<text x="169.1" y="100.1">GPIO1</text>
<text x="214.6" y="97.7" transform="rotate(-90 214.6 97.7)">VREG_IOVDD</text>
<text x="219.7" y="96.8" transform="rotate(-90 219.7 96.8)">VREG_VOUT</text>
<text x="230.4" y="100.1">QSPI_SS</text>
<text x="169.1" y="102.7">GPIO2</text>
<text x="169.1" y="105.2">GPIO3</text>
<text x="169.1" y="107.7">GPIO4</text>
<text x="229" y="105.2">QSPI_SD0</text>
<text x="229" y="107.7">QSPI_SD1</text>
<text x="329.1" y="105.2">CS</text>
<text x="329.1" y="107.7">SO(IO_1)</text>
<text x="341.7" y="107.7">HOLD(IO_3)</text>
<text x="349.7" y="105.2">VCC</text>
<text x="169.1" y="110.3">GPIO5</text>
<text x="169.1" y="112.8">GPIO6</text>
<text x="229" y="110.3">QSPI_SD2</text>
<text x="229" y="112.8">QSPI_SD3</text>
<text x="329.1" y="110.3">WP(IO_2)</text>
<text x="329.1" y="112.8">GND</text>
<text x="345.9" y="112.8">SI(IO_0)</text>
<text x="349.8" y="110.3">SCK</text>
<text x="169.1" y="115.4">GPIO7</text>
<text x="169.1" y="117.9">GPIO8</text>
<text x="227.5" y="117.9">QSPI_SCLK</text>
<text x="329.1" y="115.4">EPAD</text>
<text x="169.1" y="120.4">GPIO9</text>
<text x="169.1" y="123">GPIO10</text>
<text x="169.1" y="125.5">GPIO11</text>
<text x="169.1" y="128.1">GPIO12</text>
<text x="169.1" y="130.6">GPIO13</text>
<text x="236.4" y="128.1">XIN</text>
<text x="169.1" y="133.1">GPIO14</text>
<text x="169.1" y="135.7">GPIO15</text>
<text x="233.8" y="135.7">XOUT</text>
<text x="169.1" y="138.2">GPIO16</text>
<text x="169.1" y="140.8">GPIO17</text>
<text x="169.1" y="143.3">GPIO18</text>
<text x="169.1" y="145.8">GPIO19</text>
<text x="169.1" y="148.4">GPIO20</text>
<text x="235.3" y="148.4">RUN</text>
<text x="169.1" y="150.9">GPIO21</text>
<text x="169.1" y="153.5">GPIO22</text>
<text x="169.1" y="156">GPIO23</text>
<text x="169.1" y="158.5">GPIO24</text>
<text x="169.1" y="161.1">GPIO25</text>
<text x="232" y="163.6">SWCLK</text>
<text x="232.4" y="166.2">SWDIO</text>
<text x="169.1" y="168.7">GPIO26_ADC0</text>
<text x="169.1" y="171.2">GPIO27_ADC1</text>
<text x="169.1" y="173.8">GPIO28_ADC2</text>
<text x="169.1" y="176.3">GPIO29_ADC3</text>
<text x="207" y="179.1" transform="rotate(-90 207 179.1)">VSS</text>
<text x="217.1" y="179.1" transform="rotate(-90 217.1 179.1)">TESTEN</text>
<text x="349.4" y="206.8">OE</text>
<text x="357.3" y="206.8">VCC</text>
<text x="349.4" y="211.9">A</text>
<text x="360.6" y="211.9">Y</text>
<text x="349.4" y="217">GND</text>
<text x="80.2" y="239.8">VCC</text>
<text x="80.2" y="234.7">1Y</text>
<text x="87.8" y="239.8">GND</text>
<text x="90.1" y="234.7">1A</text>
<text x="80.2" y="244.9">2Y</text>
<text x="90.1" y="244.9">2A</text>
<text x="80.2" y="265.2">1Y</text>
<text x="90.1" y="265.2">1A</text>
<text x="80.2" y="275.4">2Y</text>
<text x="80.2" y="270.3">VCC</text>
<text x="87.8" y="270.3">GND</text>
<text x="90.1" y="275.4">2A</text>
</g>
</svg>
